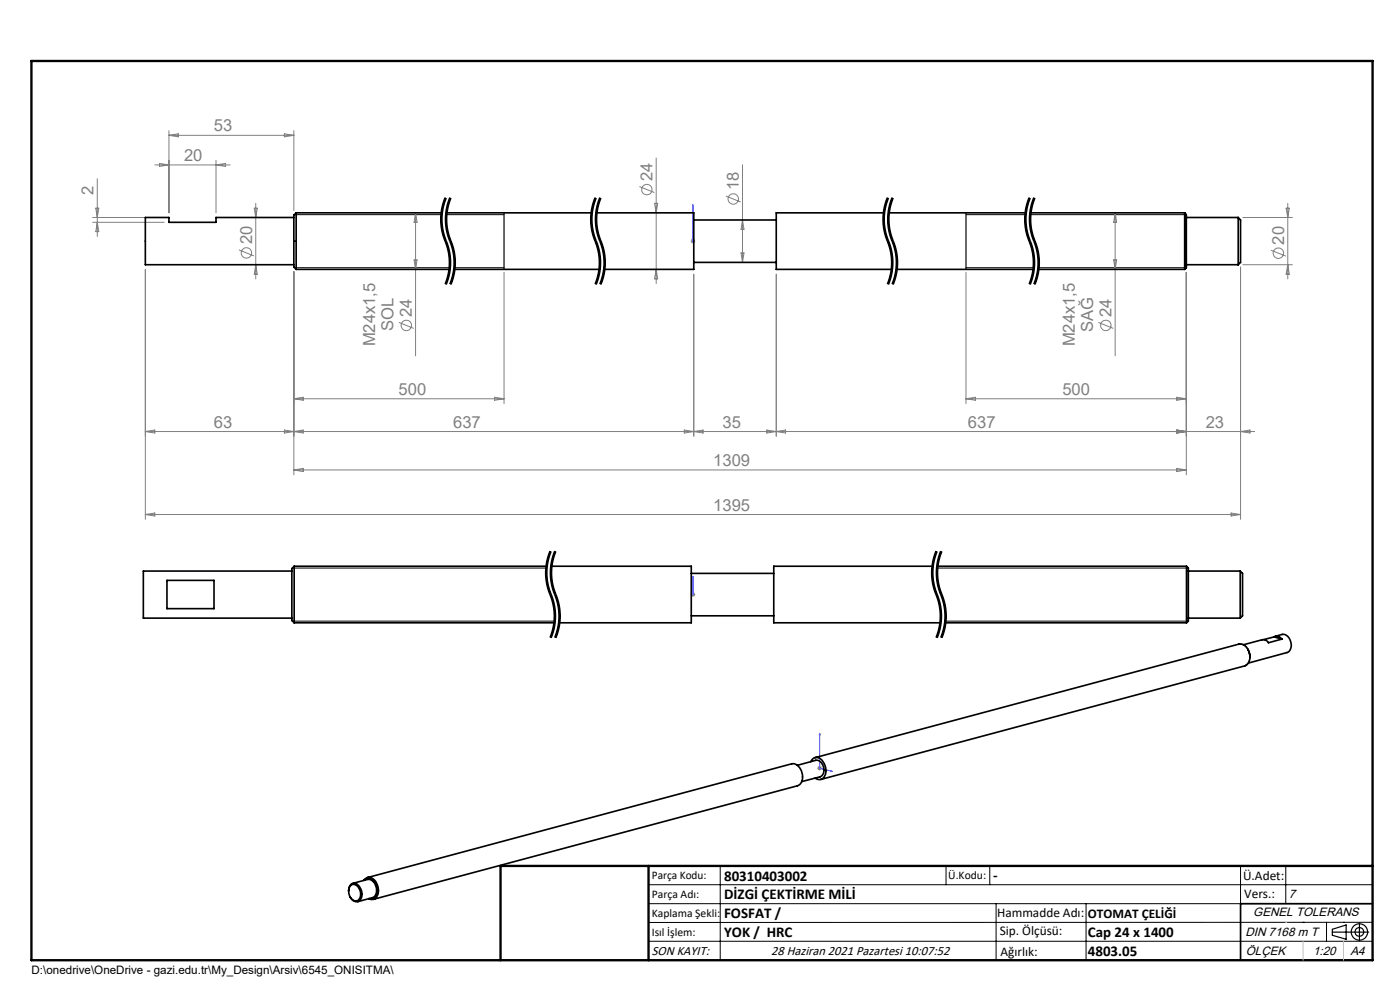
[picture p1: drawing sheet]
<svg xmlns="http://www.w3.org/2000/svg" width="297mm" height="210mm" viewBox="0 0 297 210" stroke-linecap="round" stroke-linejoin="round" font-family="sans-serif">
<g fill="none" stroke="#808080" stroke-width=".21">
<path d="M20.6 37.9v12.3M32.8 35h16M33.8 34.7l2 .3-2 .3zM35.8 27.7v17.4M35.8 28.7h26.5M35.8 28.7l2-.3v.6zM45.8 34v11.1M45.8 35l2-.3v.6zM60.3 28.4l2 .3-2 .3zM62.3 27.7v17M135.6 39.6l3.2 1.2M139.2 33.5v26.6"/>
<path d="M157.5 35v20.7M19.6 47.2h15.2M19.6 46.1h15.2M20.3 44.2h.7l-.4 1.9zM20.6 47.2l.4 1.9h-.7zM30.8 57.1v53.1M50.7 53l3.2 1.3M53.9 44.2h.7l-.3 1.9zM54.3 56.2l.3 2h-.7zM54.3 43.1v16.1M62.3 57.6v43.1M87.8 55.1h.7l-.3 2z"/>
<path d="M88.2 45.1l.3 2.1h-.7zM88.2 45.1v30.4M106.9 57.8v27.8M138.9 43.1h.6l-.3 2zM139.2 57.1l.3 2.1h-.6zM146.5 51.1h1M146.6 50.8l.8 .7M147 50.7v.9M147.2 58.2v34.3M147.4 50.8l-.8 .7M154 41.6l3.1 1.3M157.2 53.6h.6l-.3 2.1z"/>
<path d="M157.5 46.7l.3 1.9h-.6zM164.7 58.2v34.3M204.9 57.8v27.8M236.3 55.1h.6l-.3 2zM236.6 45.1v30.4M236.6 45.1l.3 2.1h-.6zM251.7 57.8v42.9M263.2 56.6v53.6M263.7 46.1h10.5M263.7 56.2h10.5M269.6 53.1l3.2 1.2M272.8 44.2h.7l-.3 1.9z"/>
<path d="M273.2 43.1v16.1M273.2 56.2l.3 2h-.7zM84.6 68.4l3.2 1.3M233 68.4l3.2 1.3M30.8 91.5h235.4M30.8 91.5l2-.3v.7zM60.3 91.2l4 .7v-.7l-4 .7zM62.3 84.6l2-.3v.6zM62.3 99.7l2-.3v.6zM62.3 84.6h44.6M62.3 99.7h189.4M104.9 84.3l2 .3-2 .3z"/>
<path d="M145.2 91.2l4 .7v-.7l-4 .7zM162.7 91.2l4 .7v-.7l-4 .7zM204.9 84.6h46.8M204.9 84.6l2-.3v.6zM249.7 99.4l2 .3-2 .3zM249.7 91.2l2 .3-2 .4zM249.7 84.3l2 .3-2 .3zM263.2 91.5l2-.3v.7zM30.8 109.1l2-.3v.7zM30.8 109.1h232.4M261.2 108.8l2 .3-2 .4zM146.5 126.1h1"/>
<path d="M146.6 125.8l.8 .7M147 125.6v1M147.4 125.8l-.8 .7M173.4 162.9h1M173.5 162.6l.7 .7M173.9 162.4v1M174.2 162.6l-.7 .7"/>
<circle cx="52.3" cy="53.7" r="1.09"/>
<circle cx="137.2" cy="40.2" r="1.1"/>
<circle cx="155.6" cy="42.2" r="1.11"/>
<circle cx="271.2" cy="53.7" r="1.11"/>
<circle cx="86.2" cy="69" r="1.09"/>
<circle cx="234.6" cy="69" r="1.1"/>
</g>
<g fill="none" stroke="#000" stroke-width=".21">
<path d="M62.4 45.5h31.3M62.4 56.8h33M93.6 44.8l-.1 2.5 .4 2.5M93.7 45.6a14.5 14.5 0 0 0 1.3 6.9 12 12 0 0 1-.5 7.8M93.9 47.8l.2 1.4M93.9 49.8l.3 .9M93.9 44.8v3M94 42.8l-.4 2M94.1 49.2l.3 .9M94.1 43.9l-.2 .9M94.2 50.7l.7 1.9M94.2 43.4l-.1 .5"/>
<path d="M94.4 50.1l.2 .7M94.4 41.9l-.4 .9M94.5 42l-.6 1.8-.2 1.8M94.6 44.8l-.1 2.5 .4 2.5M94.6 50.8l.1 .3zM94.7 45.5h12.2M94.7 45.6a14.5 14.5 0 0 0 1.3 6.9 12 12 0 0 1-.5 7.8M94.7 42l-.5 1.4M94.7 51.1l.4 .9M94.7 59.3l-.3 .9M94.9 52.6l.3 1.4M94.9 47.8l.5 2.3"/>
<path d="M94.9 49.8l.3 .9M94.9 59.9l-.2 .5M94.9 44.8v3M95 42.8l-.4 2M95.1 52l.4 2M95.2 54v2.9M95.2 50.7l.7 1.9M95.2 59l-.3 .9M95.2 56.9l-.5 2.4M95.2 43.4l-.3 1.4M95.4 50.1l.7 1.9M95.4 41.9l-.4 .9"/>
<path d="M95.5 54l.1 2.5-.4 2.4M95.5 42l-.6 1.8-.2 1.8M95.7 42l-.5 1.4M95.7 59.3l-.3 .9M95.9 52.6l.3 1.4M95.9 59.9l-.2 .5M96.1 52l.4 2M96.2 54v2.9M96.2 59l-.3 .9M96.2 56.9l-.5 2.4M96.4 56.8h10.5M96.5 54l.1 2.5-.4 2.4"/>
<path d="M125.4 44.8l-.1 2.5 .4 2.5M125.7 47.8l.1 .9M125.7 49.8l.3 .9M125.7 44.8v3M125.8 48.7l.4 1.4M125.8 44.4l-.1 .4M125.8 42.8l-.4 2M126 50.7l.7 1.9M126 43.4l-.2 1M126.2 50.1l.7 1.9M126.2 41.9l-.4 .9M126.4 42a12.4 12.4 0 0 0 .3 10.1 11.9 11.9 0 0 1-.3 8.2"/>
<path d="M126.4 44.8l-.1 2.5 .4 2.5M126.5 42l-.5 1.4M126.5 59.3l-.3 .9M126.7 52.6l.3 1.4M126.7 47.8l.3 1.9M126.7 49.8l.3 .9M126.7 59.9l-.2 .5M126.7 44.8v3M126.8 42.8l-.4 2M126.9 52l.4 2M127 54v2.9M127 50.7l.7 1.9"/>
<path d="M127 59l-.3 .9M127 56.9l-.5 2.4M127 49.7l.2 .4M127 43.4l-.3 1.4M127.2 50.1l.7 1.9M127.2 41.9l-.4 .9M127.3 54l.1 2.5-.4 2.4M127.4 42a12.4 12.4 0 0 0 .3 10.1 11.9 11.9 0 0 1-.3 8.2M127.5 42l-.5 1.4M127.5 59.3l-.3 .9M127.7 52.6l.3 1.4M127.7 59.9l-.2 .5"/>
<path d="M127.9 52l.4 2M128 54v2.9M128 59l-.3 .9M128 56.9l-.5 2.4M128.3 54l.1 2.5-.4 2.4M187.4 44.8l-.1 2.5 .4 2.5M187.7 47.8l.5 2.3M187.7 49.8l.3 .9M187.8 44.8l-.1 3M187.9 42.8l-.5 2M188 50.7l.7 1.9M188.1 43.4l-.3 1.4"/>
<path d="M188.2 50.1l.7 1.9M188.2 41.9l-.3 .9M188.4 42a12.4 12.4 0 0 0 .3 10.1 11.9 11.9 0 0 1-.3 8.2M188.4 44.8l-.1 2.5 .4 2.5M188.5 42l-.4 1.4M188.5 59.3l-.3 .9M188.7 52.6l.3 1.4M188.7 47.8l.1 .9M188.7 49.8l.3 .9M188.7 59.9l-.2 .5M188.8 44.8l-.1 3M188.8 48.7l.4 1.4"/>
<path d="M188.8 44.4v.4M188.9 42.8l-.5 2M188.9 52l.4 2M189 54v2.9M189 50.7l.7 1.9M189 59l-.3 .9M189 56.9l-.5 2.4M189.1 43.4l-.3 1M189.2 50.1l.7 1.9M189.2 41.9l-.3 .9M189.3 54l.1 2.5-.4 2.4M189.4 42a12.4 12.4 0 0 0 .3 10.1 11.9 11.9 0 0 1-.3 8.2"/>
<path d="M189.5 42l-.4 1.4M189.5 59.3l-.3 .9M189.7 52.6l.3 1.4M189.7 59.9l-.2 .5M189.9 52l.4 2M190 54v2.9M190 59l-.3 .9M190 56.9l-.5 2.4M190.3 54l.1 2.5-.4 2.4M204.9 45.5h12.7M204.9 56.8h14.4M217.5 44.8l-.1 2.5 .4 2.5"/>
<path d="M217.8 47.8l.2 1.4M217.8 49.8l.3 .9M217.8 44.8v3M217.9 42.8l-.4 2M218 49.2l.3 .9M218 43.9l-.2 .9M218.1 50.7l.6 1.9M218.1 43.4l-.1 .5M218.3 50.1l.6 1.9M218.3 41.9l-.4 .9M218.4 42a12.4 12.4 0 0 0 .4 10.1 11.9 11.9 0 0 1-.4 8.2M218.5 44.8l-.1 2.5 .4 2.5"/>
<path d="M218.5 45.5h33.2M218.6 42l-.5 1.4M218.6 59.3l-.3 .9M218.7 52.6l.3 1.4M218.8 47.8l.5 2.3M218.8 49.8l.3 .9M218.8 59.9l-.2 .5M218.8 44.8v3M218.9 42.8l-.4 2M219 52l.4 2M219 54l.1 2.9M219.1 50.7l.6 1.9"/>
<path d="M219.1 59l-.3 .9M219.1 56.9l-.5 2.4M219.1 43.4l-.3 1.4M219.3 50.1l.6 1.9M219.3 41.9l-.4 .9M219.4 54l.1 2.5-.4 2.4M219.4 42a12.4 12.4 0 0 0 .4 10.1 11.9 11.9 0 0 1-.4 8.2M219.6 42l-.5 1.4M219.6 59.3l-.3 .9M219.7 52.6l.3 1.4M219.8 59.9l-.2 .5M220 52l.4 2"/>
<path d="M220 54l.1 2.9M220.1 59l-.3 .9M220.1 56.9l-.5 2.4M220.3 56.8h31.4M220.4 54l.1 2.5-.4 2.4M116 118.8l-.2 1.5M116.6 116.9l-.6 1.9M116.8 116.9a12.4 12.4 0 0 0 .3 10.1 11.9 11.9 0 0 1-.3 8.3M117 117a12.2 12.2 0 0 0 .3 10l.3 .9M117 118.8l-.2 1.5M117.4 117.3l-.4 1.5M117.6 116.9l-.2 .4"/>
<path d="M117.8 116.9a12.4 12.4 0 0 0 .3 10.1 11.9 11.9 0 0 1-.3 8.3M118 117a12.2 12.2 0 0 0 .3 10l.3 .9M197.9 118.8l-.2 1.5M198.5 116.9l-.6 1.9M198.7 116.9a12.4 12.4 0 0 0 .3 10.1 11.9 11.9 0 0 1-.3 8.3M198.9 117a12.2 12.2 0 0 0 .3 10l.3 .9M198.9 118.8l-.2 1.5M199.5 116.9l-.6 1.9M199.7 116.9a12.4 12.4 0 0 0 .3 10.1 11.9 11.9 0 0 1-.3 8.3M199.9 117a12.2 12.2 0 0 0 .3 10l.3 .9M62 120.5h53.9M62 131.8h55.7"/>
<path d="M115.7 121.3l.3 3M115.8 120.3l-.1 1M116 124.3l.8 2.3M116.7 121.3l.2 2.5 .5 1.9M116.8 120.3l-.1 1M116.8 126.6l.2 .5M116.8 134.8l-.2 .4M117 127.1a11.7 11.7 0 0 1 0 7.2M117 134.3l-.2 .5M117.4 125.7a11.9 11.9 0 0 1 .2 9.5M117.6 128l.2 1.4M117.8 129.4l.1 .5"/>
<path d="M117.9 131.4l-.3 2-.6 1.9M117.9 129.9v.5M117.9 130.4v1M118.6 128l.2 1.4M118.8 129.4l.1 1M118.9 130.4l-.2 2.5-.7 2.4M197.6 121.3l.2 2.5 .9 2.8M197.7 120.3l-.1 1M198.6 121.3l.1 1.5 .3 1.9a13.6 13.6 0 0 1 1.3 7.9l-.8 2.6M198.7 120.3l-.1 1M198.7 126.6l.2 .5M198.7 134.8l-.2 .4"/>
<path d="M198.8 120.5h53.3M198.9 127.1a11.7 11.7 0 0 1 0 7.2M198.9 134.3l-.2 .5M199.5 128l.2 1.4M199.7 129.4l.1 1M199.8 130.4l-.2 2.5-.7 2.4M200.5 128l.2 1.4M200.6 131.8h51.5M200.7 129.4l.1 1M200.8 130.4l-.2 2.5-.7 2.4M263 136.7a2.13 2.13 0 0 1 2.1 2.2 1.87 1.87 0 0 1-.9 2.2M77.3 186.8a1.3 1.3 0 0 1 2.2 .3 2.52 2.52 0 0 1-.3 3.5h-.9"/>
<path d="M137.6 187.7h153.6M137.6 191.7h153.6M137.6 199.7h153.6M152.8 183.7v20M200.7 183.7v4M210 183.7v4M211.3 191.7v12M230.4 191.7v12M263.2 183.7v20M272.8 183.7v8M276.4 195.6h.1M281.4 195.6v4.1"/>
<path d="M285 195.6h.1M291.2 195.6l-153.6 .1"/>
</g>
<g fill="none" stroke="#000" stroke-width=".25">
<path d="M106.9 45.1v12M204.9 45.1v12M282.6 197.7h7.8M282.6 197.1l3-.9v3l-3-.8zM288.4 195.8v3.8M106.2 203.7h185"/>
<circle cx="288.4" cy="197.7" r="1.74"/>
<circle cx="288.4" cy="197.7" r=".93"/>
</g>
<g fill="none" stroke="#000" stroke-width=".21" stroke-dasharray="6.3 1.3 1.3 1.3" stroke-dashoffset="3.5" stroke-linecap="butt">
<path d="M94.5 42a11.9 11.9 0 0 0 0 9.1M94.5 51.1a11.9 11.9 0 0 1 0 9.2M95.5 42a11.9 11.9 0 0 0 0 9.1M95.5 51.1a11.9 11.9 0 0 1 0 9.2M126.4 42a11.9 11.9 0 0 0 0 9.1M126.4 51.1a11.9 11.9 0 0 1 0 9.2M127.4 42a11.9 11.9 0 0 0 0 9.1M127.4 51.1a11.9 11.9 0 0 1 0 9.2M188.4 42a11.9 11.9 0 0 0 0 9.1M188.4 51.1a11.9 11.9 0 0 1 0 9.2M189.4 42a11.9 11.9 0 0 0 0 9.1M189.4 51.1a11.9 11.9 0 0 1 0 9.2"/>
<path d="M218.4 42a11.9 11.9 0 0 0 0 9.1M218.4 51.1a11.9 11.9 0 0 1 0 9.2M219.4 42a11.9 11.9 0 0 0 0 9.1M219.4 51.1a11.9 11.9 0 0 1 0 9.2M116.8 116.9a11.9 11.9 0 0 0 0 9.2M117.8 116.9a11.9 11.9 0 0 0 0 9.2M198.7 116.9a11.9 11.9 0 0 0 0 9.2M199.7 116.9a11.9 11.9 0 0 0 0 9.2M116.8 126.1a11.9 11.9 0 0 1 0 9.2M117.8 126.1a11.9 11.9 0 0 1 0 9.2M198.7 126.1a11.9 11.9 0 0 1 0 9.2M199.7 126.1a11.9 11.9 0 0 1 0 9.2"/>
</g>
<path d="M147 51v.3zM147 43.5v.3v-.3M147 51.1h.1M147 43.5v7.6M147 122.3v.4v-.4M147 126v.2zM147 126.1h.1M147 122.3v3.8M173.9 155.5v.4zM173.9 155.5v7.4l2.7 .7M176.3 163.5l.3 .1-.3 .1z" fill="none" stroke="#00f" stroke-width=".21"/>
<path d="M291.2 191.7h-28v12" fill="none" stroke="#000" stroke-width=".35"/>
<path d="M6.7 12.9h284.5v190.8h-284.5zM137.6 183.7v20M291.2 183.7h-185v20" fill="none" stroke="#000" stroke-width=".5"/>
<path d="M276.4 199.7v4M285 199.7v4" fill="none" stroke="#c0c0c0" stroke-width=".21"/>
<path d="M272.8 195.6h.1" fill="none" stroke="#c0c0c0" stroke-width=".25"/>
<g fill="#00f">
<path d="M147 51v.3zM147 43.5v.3z"/>
<path d="M147 122.3v.4zM147 126v.2zM176.3 163.5l.3 .1-.3 .1zM173.9 155.5v.4z"/>
</g>
<g fill="none" stroke="#000" stroke-width=".35">
<path d="M62.3 46.1h-16.5v1.1h-10v-1.1h-5v10.1h31.5M62.8 45.1v12M62.8 45.1l-.5 .5v11l.5 .5M62.8 45.1h30.9M62.8 57.1h32.6M94.7 45.1h30.8M96.3 57.1h30.9M126.5 45.1h20.7v12h-19M147.2 46.7h17.5M147.2 55.7h17.5M187.5 45.1h-22.8v12h24.5M188.5 45.1h29.1"/>
<path d="M190.2 57.1h29.1M218.6 45.1h32.7M220.2 57.1h31.1M251.3 45.1v12M251.3 45.1a1.22 1.22 0 0 1 .4 1.4v10.3l-.4 .3M251.7 46.1h11M251.7 56.2h11M262.7 46.1v10.1M262.7 46.1a1.29 1.29 0 0 1 .5 1.5v8.1l-.5 .5M35.4 123.1h10v6h-10zM61.9 121.1h-31.5v10h31.5M62.4 120.1v12"/>
<path d="M62.4 120.1l-.5 .5v11l.5 .5M62.4 120.1h53.6M62.4 132.1h55.2M116.9 120.1h29.7v12h-28M146.6 121.6h17.5M146.6 130.6h17.5M197.8 120.1h-33.7v12h35.4M198.8 120.1h52.9M200.5 132.1h51.2M251.7 120.1v12M251.7 120.1a.95 .95 0 0 1 .4 1.2v10.5l-.4 .3M252.1 121.1h11"/>
<path d="M252.1 131.1h11M263.1 121.1v10M263.1 121.1l.5 .5v9l-.5 .5M264.7 137.7l.4 1v.7M270.3 135.1a1.25 1.25 0 0 1 1.7 .5M270.3 135.1l-2.2 .6M270.3 135.1l1.7 .5M270.6 135l1.4-.4a2.16 2.16 0 0 1 1.8 3.1l-.4 .5-.4 .2-8.1 2.2M272 135.6l-2.9 .7-.6-.5-.7-.1-4 1.1M169.2 162.3l3.8-1a1.98 1.98 0 0 1 1.6 3l-.6 .5-3.9 1M172 161.6a1.35 1.35 0 0 1 1.3-1 1.35 1.35 0 0 1 1.3 1 2.43 2.43 0 0 1-.5 3.7h-.6l-.6-.2M172.9 160.7l90-24.1a2.37 2.37 0 0 1 2.2 2.8l-.2 1.1-.4 .5-.4 .2-90 24.1"/>
<path d="M73.9 189a1.3 1.3 0 0 1 1.8-1.5 2.31 2.31 0 0 1 .3 3.7 1.5 1.5 0 0 1-1.7-.9M74.4 187.8a1.28 1.28 0 0 1 1.9 .9 1.56 1.56 0 0 1-.9 2.4 2.13 2.13 0 0 1-1-3.3zM74.9 187.4l3.1-.9a2.22 2.22 0 0 1 1.7 3.4l-.7 .5-3.1 .9M77.2 186.8a1.49 1.49 0 0 1 1.5-.7 1.49 1.49 0 0 1 1.2 1.2 2.6 2.6 0 0 1-.5 3.4l-.5 .1-.7-.2M77.3 186.8a1.3 1.3 0 0 1 2.2 .3 2.52 2.52 0 0 1-.3 3.5h-.9M78 186.2l90-24.2a2.43 2.43 0 0 1 2.3 2.8l-.3 1.1-.3 .5-.5 .3-90 24.1"/>
</g>
<g font-size="3.5" fill="#808080">
<text x="45.4" y="27.9">53</text>
<text x="39" y="34.2">20</text>
<text x="19.9" y="41.4" transform="rotate(-90 19.9 41.4)">2</text>
<text x="138.4" y="38.4" transform="rotate(-90 138.4 38.4)">24</text>
<text x="156.7" y="40.4" transform="rotate(-90 156.7 40.4)">18</text>
<text x="53.5" y="51.9" transform="rotate(-90 53.5 51.9)">20</text>
<text x="272.4" y="51.9" transform="rotate(-90 272.4 51.9)">20</text>
<text x="83.5" y="70.2" transform="rotate(-90 83.5 70.2)">SOL</text>
<text x="87.4" y="67.2" transform="rotate(-90 87.4 67.2)">24</text>
<text x="231.9" y="70.4" transform="rotate(-90 231.9 70.4)">SAĞ</text>
<text x="235.8" y="67.2" transform="rotate(-90 235.8 67.2)">24</text>
<text x="79.6" y="73.5" transform="rotate(-90 79.6 73.5)">M24x1,5</text>
<text x="228" y="73.5" transform="rotate(-90 228 73.5)">M24x1,5</text>
<text x="84.5" y="83.8">500</text>
<text x="225.4" y="83.8">500</text>
<text x="45.4" y="90.7">63</text>
<text x="96.1" y="90.7">637</text>
<text x="153.3" y="90.7">35</text>
<text x="205.3" y="90.7">637</text>
<text x="255.8" y="90.7">23</text>
<text x="151.3" y="98.9">1309</text>
<text x="151.3" y="108.3">1395</text>
</g>
<g font-size="3.2">
<text x="153.6" y="186.8">80310403002</text>
<text x="153.6" y="190.8">DİZGİ ÇEKTİRME MİLİ</text>
<text x="210.7" y="186.6">-</text>
<text x="153.6" y="194.8">FOSFAT /</text>
<text x="153.6" y="198.8">YOK / HRC</text>
<text x="230.8" y="198.7">Cap 24 x 1400</text>
<text x="230.8" y="202.8">4803.05</text>
</g>
<g font-size="2.8">
<text x="263.7" y="186.7">Ü.Adet:</text>
<text x="263.9" y="190.5">Vers.:</text>
<text x="211.5" y="194.5">Hammadde Adı:</text>
<text x="230.8" y="194.7">OTOMAT ÇELİĞİ</text>
<text x="138.3" y="202.6">SON KAYIT:</text>
<text x="163.6" y="202.6">28 Haziran 2021 Pazartesi 10:07:52</text>
<text x="212.1" y="198.4">Sip. Ölçüsü:</text>
<text x="212.2" y="202.7">Ağırlık:</text>
</g>
<g font-size="2.6">
<text x="273.4" y="190.4">7</text>
<text x="265.9" y="194.4">GENEL TOLERANS</text>
<text x="264.2" y="198.5">DIN 7168 m T</text>
<text x="264.3" y="202.6">ÖLÇEK</text>
<text x="278.5" y="202.6">1:20</text>
<text x="286.5" y="202.6">A4</text>
</g>
<g font-size="2.5">
<text x="138.3" y="186.4">Parça Kodu:</text>
<text x="138.3" y="190.5">Parça Adı:</text>
<text x="201.2" y="186.5">Ü.Kodu:</text>
<text x="138.3" y="194.5">Kaplama Şekli:</text>
<text x="138.3" y="198.6">Isıl İşlem:</text>
<text x="6.7" y="206.7">D:\onedrive\OneDrive - gazi.edu.tr\My_Design\Arsiv\6545_ONISITMA\</text>
</g>
</svg>
